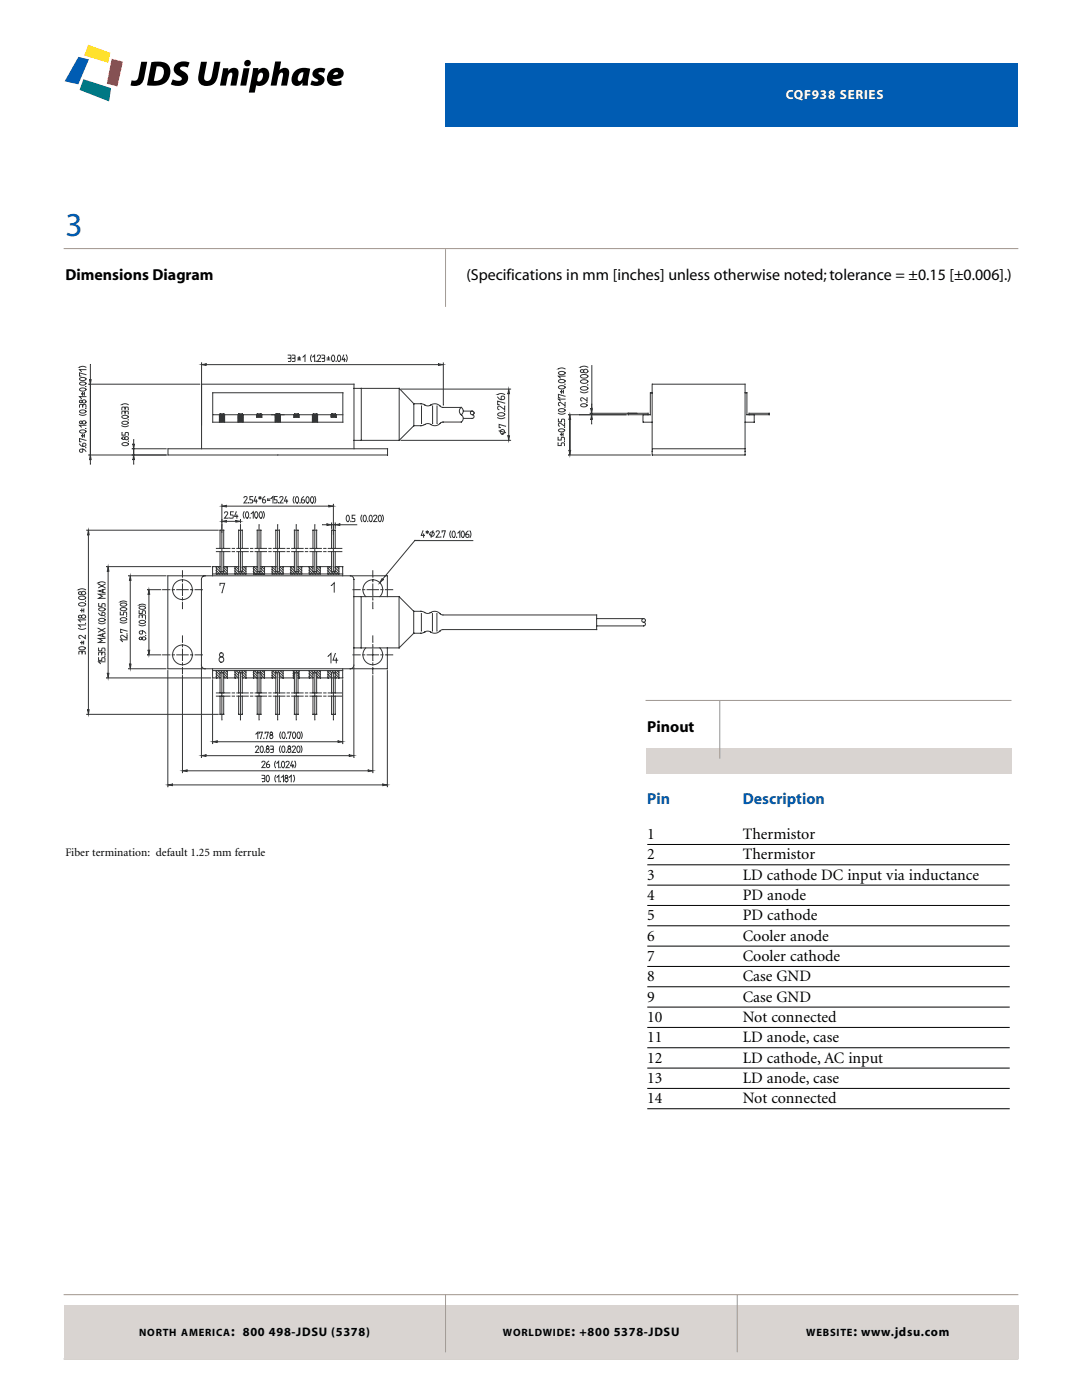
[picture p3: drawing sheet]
<svg xmlns="http://www.w3.org/2000/svg" width="216mm" height="279mm" viewBox="0 0 216 279" stroke-linecap="round" stroke-linejoin="round" font-family="sans-serif">
<path d="M12.7 263.3h190.5v5.1h-190.5z" fill="#d9d4d1"/>
<path d="M12.7 49.6h190.5M88.9 49.7v11.5M12.7 271.2h190.5M88.9 264.8v6.4" fill="none" stroke="#a0958d" stroke-width=".2"/>
<path d="M88.9 12.7h114.3v12.7h-114.3z" fill="#005cb3"/>
<path d="M17.6 8.9l4.4 1.6-.4 2-4.8-1.4z" fill="#ffdf1b"/>
<path d="M22.3 11.7l2.2 .6-1.1 5-2.1-.6z" fill="#ef3e42"/>
<path d="M15.6 11.3l2.1 .6-2.1 4.9-2.7-.6z" fill="#006bb6"/>
<path d="M16.6 15.8l5.5 1.8-.3 2.6-5.9-2.3z" fill="#008457"/>
<g fill="#000">
<path d="M28.2 12.3h1.2l-.6 3.1a1.92 1.92 0 0 1-2.8 1.6l.3-1 .3 .1a.82 .82 0 0 0 1-.8zM35.2 12.7a2.79 2.79 0 0 1 2.6-.2l-.3 1-.3-.1a1.05 1.05 0 0 0-1.3 .3l.4 .4a1.54 1.54 0 0 1 1.2 1.6 1.54 1.54 0 0 1-1.5 1.4h-1l-.9-.3 .4-1 .8 .3a.6 .6 0 0 0 .6 0 .6 .6 0 0 0 .3-.6l-.2-.2a1.51 1.51 0 0 1-1.2-1.1 1.51 1.51 0 0 1 .4-1.5zM40.1 12.3h1.2l-.5 2.7a.75 .75 0 0 0 .3 1.1 .75 .75 0 0 0 1-.5l.7-3.3h1.2a7.1 7.1 0 0 1-1.2 4.3 1.92 1.92 0 0 1-3.2-.5v-.9zM44.5 13.6h1.1l-.1 .5a1.2 1.2 0 0 1 2.1 0v.8l-.4 2.2h-1.2l.4-2.3-.3-.3a1.13 1.13 0 0 0-.7 1.1l-.3 1.5h-1.2zM54.9 12.3h1.2l-.3 1.7a1.09 1.09 0 0 1 1.5-.4 1.09 1.09 0 0 1 .3 1.5l-.3 2h-1.2l.4-2.1a.36 .36 0 0 0-.3-.5 1.08 1.08 0 0 0-.7 1.1l-.3 1.5h-1.2zM62.6 14a2.27 2.27 0 0 1 2.3-.3l-.3 .8-.9-.1-.2 .2 .2 .2a1.14 1.14 0 0 1 1.1 1.2 1.14 1.14 0 0 1-1.2 1.1h-.9l-.8-.2 .3-.9 .7 .3 .6-.1v-.2l-.4-.3a1.01 1.01 0 0 1-.5-1.7z"/>
<path d="M30.2 12.4a4 4 0 0 1 3.3 .5 2.74 2.74 0 0 1 0 3.1 2.74 2.74 0 0 1-2.8 1.1l-1.4-.1zM31.2 13.3l-.5 2.8a1.66 1.66 0 0 0 1.8-.7 1.66 1.66 0 0 0-.2-2z"/>
<path d="M48.6 13.6h1.2l-.7 3.5h-1.2zM48.7 12.6a.7 .7 0 0 1 1.4 0 .7 .7 0 0 1-1.4 0z"/>
<path d="M50.5 13.6h1.1l-.1 .5a1.21 1.21 0 0 1 1.4-.5 1.21 1.21 0 0 1 .8 1.3 1.96 1.96 0 0 1-2.6 2.1l-.3 1.5h-1.1zM51.7 14.8l-.4 1.3a.76 .76 0 0 0 .8 0 .76 .76 0 0 0 .3-.8l-.1-.7h-.4z"/>
<path d="M58.9 14.1a3.2 3.2 0 0 1 3-.4l-.5 3.4h-1.1l.1-.6a1.19 1.19 0 0 1-1.6 .5 1.19 1.19 0 0 1-.6-1.6l.4-.9zM59.8 14.7a.89 .89 0 0 0 0 1.5 .99 .99 0 0 0 .6-1l.2-.7h-.6z"/>
<path d="M65.8 14.2a1.69 1.69 0 0 1 2.7 .1 1.24 1.24 0 0 1-1.5 1.5h-.6a1.17 1.17 0 0 0 1.7 .2l.1 .9-.4 .1a1.73 1.73 0 0 1-2.6-1.3l.3-1.1zM66.7 14.6l-.2 .4 .7-.1 .2-.1v-.3a.56 .56 0 0 0-.7 .1z"/>
</g>
<path d="M14.3 68.7h146.2v90.6h-146.2z" fill="#fff"/>
<path d="M80 77.7h21.9M101.5 78.6v8.4M80 87.9h21.9" fill="none" stroke="#333536" stroke-width=".2"/>
<path d="M101.5 77.7l.2 .9h-.3z" fill="#333536"/>
<path d="M101.5 77.7l.2 .9h-.3z" fill="none" stroke="#333536" stroke-width=".2"/>
<path d="M101.4 87h.3l-.2 .9z" fill="#333536"/>
<g fill="none" stroke="#333536" stroke-width=".2">
<path d="M58.7 99.1a1.19 1.19 0 0 0 0 1.3M59.1 99.2l.1-.1a.74 .74 0 0 1 0 1.3l-.3-.6zM60.6 99.1a.79 .79 0 0 0-.2 1.3l.3-.1 .1-.4-.2-.1h-.5M61.2 99.2l.1-.1a.74 .74 0 0 1 0 1.3l-.3-.6zM62.1 99.2l.1-.1a.74 .74 0 0 1 0 1.3l-.2-.6zM62.8 99.1a1.21 1.21 0 0 1 0 1.3M99.6 86l1.3 .3M100.9 85.1l-1.3-.4v.6h.3M101.4 87h.3l-.2 .9zM44.3 100.6v5.7M45.2 101h20.4M59.9 100.3v.1"/>
<path d="M66.5 100.6v6M88.4 125.6h30.7M88.4 122.7h30.7"/>
<circle cx="100.3" cy="86.2" r=".45"/>
</g>
<path d="M44.3 101l.9-.1v.3z" fill="#333536"/>
<path d="M44.3 101l.9-.1v.3z" fill="none" stroke="#333536" stroke-width=".2"/>
<path d="M65.6 100.9l.9 .1-.9 .2z" fill="#333536"/>
<g fill="none" stroke="#333536" stroke-width=".2">
<path d="M48.7 99.3a.32 .32 0 0 1 .4-.2 .32 .32 0 0 1 .2 .5l-.6 .8h.6M50.4 99.1h-.5v.6h.3l.2 .2v.4l-.5 .1M51 99.1l-.3 .9h.6M51.1 99.7v.7M51.6 99.2l.5 .3M51.9 99.1v.5M52.1 99.2l-.5 .3M52.8 99.1a.79 .79 0 0 0-.2 1.3l.4-.2v-.3l-.2-.2h-.4M53.3 99.6h.5M53.3 99.9h.5M54.1 99.5l.4-.4v1.3M55.3 99.1h-.6v.6h.4l.2 .2-.1 .4-.5 .1"/>
<path d="M55.8 99.3a.32 .32 0 0 1 .5-.2 .32 .32 0 0 1 .1 .5l-.6 .8h.7M57.1 99.1l-.3 .9h.6M57.2 99.7v.7M40.9 114.9h29M42.4 114.5h26M43.2 113.4l.7 .7M43.2 113.9l.6 .6M43.2 114.4l.1 .1M43.4 113.1l.5 .5M43.9 114.1l.5 .4M44.4 114.1l.5 .4M44.6 113.3l.8 .7"/>
<path d="M44.6 113.8l.8 .7M45 113.1l.4 .4M46.9 113.5l1.1 1M46.9 114l.6 .5M46.9 114.5h.1M47 113.1l.6 .6M47.6 113.1h.1M48.1 114.1l.4 .4M48.4 113.4l.7 .7M48.4 113.9l.6 .6M48.6 113.1l.5 .5M49.6 100.3v.1"/>
<path d="M50.6 113.5l1 1M50.6 114.1l.5 .4M50.7 113.1l.6 .7M51.2 113.1l.1 .1M51.7 114.1l.4 .4M52.1 113.1h.7M52.1 113.5l.7 .7M52.1 114l.5 .5M52.2 113.1l.6 .6M52.7 113.1l.1 .1M54.3 113.1l.7 .8M54.3 113.6l.9 .9"/>
<path d="M54.3 114.2l.4 .3M54.8 113.1l.2 .2M55.3 114.1l.4 .4M55.6 100.3v.1M55.8 114.1l.4 .4M55.8 113.6l.7 .7M55.8 113.1l.7 .7M56.3 113.1l.2 .1M58 114.3l.3 .2M58 113.7l.8 .8M58 113.2l.7 .8M58.4 113.1l.3 .3"/>
<path d="M58.9 114.1l.4 .4M59.4 114.1l.4 .4M59.5 113.7l.7 .7M59.5 113.1l.7 .8M59.9 113.1l.3 .2M61.7 114.3l.2 .2M61.7 113.8l.7 .7M61.7 113.3l.7 .8M62 113.1l.4 .4M62.5 114.1l.4 .4M63 114.1l.5 .4M63.2 113.7l.7 .8"/>
<path d="M63.2 113.2l.7 .8M63.6 113.1l.3 .3M65.4 114.4l.1 .1M65.4 113.9l.6 .6M65.4 113.4l1.2 1.1M65.6 100.9l.9 .1-.9 .2zM65.6 113.1l.6 .5M66.1 113.1h.1M66.6 114.1l.5 .4M66.9 113.8l.7 .7M66.9 113.3l.7 .8M67.2 113.1l.4 .4"/>
<path d="M33.5 133.8v23.2M40.9 133.5h29M42.4 133.8h26M43.2 134l.7 .8M43.2 134.5l.7 .8M43.2 135.1l.2 .2M43.5 133.8l.4 .5M44 133.8l.5 .5M44.5 133.8l.9 .9M44.6 134.5l.8 .7M44.6 135l.4 .3M45.1 133.8l.3 .3"/>
<path d="M46.9 134.1l.7 .7M46.9 134.6l.6 .7M46.9 135.2l.1 .1M47.1 133.8l.5 .5M47.6 133.8l.5 .5M48.2 133.8l.9 1M48.4 134.5l.7 .8M48.4 135.1l.2 .2M48.7 133.8l.4 .4M50.6 134.2l.7 .7M50.6 134.7l.6 .6M50.6 135.2v.1"/>
<path d="M50.7 133.8l.6 .6M51.3 133.8l.4 .5M51.8 133.8l1 1.1M52.1 135.3h.7M52.1 134.6l.6 .7M52.1 135.2l.1 .1M52.3 133.8l.5 .5M54.3 134.3l.7 .7M54.3 134.8l.5 .5M54.3 133.8l.7 .7M54.9 133.8l.4 .5M55.4 133.8l1.1 1.1"/>
<path d="M55.8 135.3h.1M55.8 134.7l.5 .6M55.9 133.8l.6 .6M56.4 133.8l.1 .1M58.5 134.9l.2 .2M58.5 134.4l.2 .2M58.5 133.9l.4 .4M59 133.8l.4 .5M59.5 134.8l.2 .2M59.5 134.3l.2 .2M59.5 133.8l.2 .2M61.7 135l.3 .3"/>
<path d="M61.7 134.5l.7 .7M61.7 134l.7 .7M62.1 133.8l.4 .5M62.6 133.8l.4 .5M63.1 133.8l.8 .8M63.2 134.9l.3 .4M63.2 134.4l.7 .7M63.6 133.8l.3 .3M65.4 135.1l.2 .2M65.4 134.6l.7 .7M65.4 134.1l.8 .7M65.7 133.8l.5 .5"/>
<path d="M66.2 133.8l.5 .5M66.7 133.8l.9 .9M66.9 135l.3 .3M66.9 134.5l.7 .7M67.3 133.8l.3 .4M77.3 133.8v23.2M34.4 156.6h42"/>
</g>
<path d="M33.5 156.6l.9-.1v.3z" fill="#333536"/>
<path d="M33.5 156.6l.9-.1v.3z" fill="none" stroke="#333536" stroke-width=".2"/>
<path d="M76.4 156.5l.9 .1-.9 .2z" fill="#333536"/>
<path d="M36.4 134.8v19.4M74.4 134.8v19.4M37.3 153.8h36.2M52.3 154.7l.5 .1v.1v.4l-.1 .1 .1 .1v.5h-.5M52.3 155.4h.4M53.3 154.8l.1-.1a.74 .74 0 0 1 0 1.3l-.3-.5zM76.4 156.5l.9 .1-.9 .2z" fill="none" stroke="#333536" stroke-width=".2"/>
<path d="M36.4 153.8l.9-.1v.3z" fill="#333536"/>
<path d="M36.4 153.8l.9-.1v.3z" fill="none" stroke="#333536" stroke-width=".2"/>
<path d="M73.5 153.7l.9 .1-.9 .2z" fill="#333536"/>
<path d="M40.2 133.1v18.1M70.6 133.1v18.1M41.1 150.8h28.6M52.3 152.1a.32 .32 0 0 1 .4-.2 .32 .32 0 0 1 .1 .5l-.5 .8h.6M53.6 151.9a.79 .79 0 0 0-.2 1.3l.4-.1v-.5h-.6M73.5 153.7l.9 .1-.9 .2z" fill="none" stroke="#333536" stroke-width=".2"/>
<path d="M40.2 150.8l.9-.1v.3z" fill="#333536"/>
<path d="M40.2 150.8l.9-.1v.3z" fill="none" stroke="#333536" stroke-width=".2"/>
<path d="M69.7 150.7l.9 .1-.9 .2z" fill="#333536"/>
<g fill="none" stroke="#333536" stroke-width=".2">
<path d="M42.4 135.7v12.7M68.4 135.7v12.7M43.3 148h24.2M51 149.1a.32 .32 0 0 1 .4-.2 .32 .32 0 0 1 .2 .4l-.6 .9h.6M52.1 148.9h.1a.74 .74 0 0 1 0 1.3l-.3-.6zM52.8 150.1v.1M53.2 148.9h.4v.5h-.4zM54 148.9h.5v.2v.4h-.1l.1 .2v.4l-.5 .1M54 149.5h.4M69.7 150.7l.9 .1-.9 .2z"/>
<circle cx="53.4" cy="149.8" r=".36"/>
</g>
<path d="M42.4 148l.9-.1v.3z" fill="#333536"/>
<path d="M42.4 148l.9-.1v.3z" fill="none" stroke="#333536" stroke-width=".2"/>
<path d="M67.5 147.9l.9 .1-.9 .2z" fill="#333536"/>
<g fill="none" stroke="#333536" stroke-width=".2">
<path d="M21.2 113.1h20.9M21.6 114v20.4M33.5 114.9v18.6M21.2 135.3h20.9M36.4 126.9v1.3M36.4 128.6v.5M36.4 129.5v2.3M36.4 132.3v.4M36.4 133.2v1.3M40.2 132.7l.2 .6 .5 .2M51.1 146.5l.3-.4v1.3M51.7 146.4v-.3h.7l-.4 1.3"/>
<path d="M52.6 147.3v.1M52.9 146.4v-.3h.6l-.3 1.3M54 146.2h.3v.4h-.3zM54 147.4a.36 .36 0 0 1-.2-.5 .36 .36 0 0 1 .6-.1 .38 .38 0 0 1 0 .4 .38 .38 0 0 1-.4 .2h.1M67.5 147.9l.9 .1-.9 .2z"/>
</g>
<path d="M21.4 134.4h.3l-.1 .9z" fill="#333536"/>
<path d="M21.4 134.4h.3l-.1 .9z" fill="none" stroke="#333536" stroke-width=".2"/>
<path d="M21.6 113.1l.1 .9h-.3z" fill="#333536"/>
<g fill="none" stroke="#333536" stroke-width=".2">
<path d="M21.6 113.1l.1 .9h-.3zM25.6 114.9h7.5M26 115.8v16.8M19.7 130.7v-.4l.2-.1h.4v.1l.2-.1h.4l.1 .5M19.7 131.3v.5h.6v-.4l.2-.1h.4v.5M19.7 129.3v.6h.6v-.4l.2-.2 .4 .1v.5M19.7 125.4l1.2 .7M20.3 130.3v.4M20.5 126.5v.5M20.9 131h.1M20.9 132.1h-1.2l.3 .3M21 127.4h-1.3l.7 .4-.7 .4h1.2"/>
<path d="M21 126.4l-1.3 .4 1.2 .3M21 125.4l-1.3 .7M25.6 133.5h7.5"/>
</g>
<path d="M26 114.9l.1 .9h-.3z" fill="#333536"/>
<path d="M26 114.9l.1 .9h-.3z" fill="none" stroke="#333536" stroke-width=".2"/>
<path d="M25.8 132.6h.3l-.1 .9z" fill="#333536"/>
<g fill="none" stroke="#333536" stroke-width=".2">
<path d="M15.7 117.7a1.32 1.32 0 0 1 1.4 0M15.7 119.2l.8-.2 .6 .3a.8 .8 0 0 1-1.4 0zM15.7 118.2l.3-.1 .2 .1v.4l-.2 .1-.3-.1zM17 120h.1M19.7 116.6l1.3 .7M19.7 116.3a1.23 1.23 0 0 1 1.3 0M20.5 117.7v.5M21 118.6h-1.3l.7 .4-.7 .4h1.3M21 117.6l-1.3 .3 1.3 .4M21 116.6l-1.3 .7M29.4 117.7h2.7M29.7 118.6v11.2"/>
<path d="M32.4 117.7h1.5M34.4 117.7h.4M35.3 117.7h2.3M36.4 113.9v1.3M36.4 115.6v.5M36.4 116.5v2.3M36.4 119.3v.4M38 117.7h.5M38.4 117.7a1.97 1.97 0 0 0-2.9-1.8 1.97 1.97 0 0 0-.2 3.4 1.97 1.97 0 0 0 3.1-1.5v-.1M38.9 117.7h1.5M40.2 115.6v17.1M15.7 125.4a1.3 1.3 0 0 0 1.4 0"/>
<path d="M15.7 122.9l.3-.1 .2 .1v.4h-.5zM15.7 120.5l.8-.2 .6 .3a.8 .8 0 0 1-1.4 0zM16 121.8h.6M16.3 121.5v.6M16.7 121.5v.6M17 124.4h.1M17.1 124.7h-1.4l.4 .4M17.1 123.7h-1.4l.4 .4M19.7 124.3a1.2 1.2 0 0 0 1.3 0M19.7 122.4a.79 .79 0 0 0 1.3 .2l-.2-.3h-.4l-.1 .5M19.7 120.5v.5h.6v-.4l.2-.1h.4l.1 .5M19.7 123.6l.7-.2 .6 .3a.74 .74 0 0 1-1.3 0z"/>
<path d="M19.7 121.5l.7-.2 .6 .3a.74 .74 0 0 1-1.3 0zM20.9 123.1h.1M24 124.2a1.21 1.21 0 0 0 1.3 0M24 122.2v.5h.6l.1-.5h.1h.4l.1 .5M24 120.1a1.17 1.17 0 0 1 1.3 0M24 123.4l.7-.1 .6 .2a.73 .73 0 0 1-1.3 0zM24 121.4l.7-.1 .6 .2a.73 .73 0 0 1-1.3 0zM24 120.5l.7-.2 .6 .3a.73 .73 0 0 1-1.3 0zM25.2 123h.1M25.3 126.5h.1M25.4 127.7h-1.3l.3 .3M25.4 126.8v.6l-1-.6a.33 .33 0 0 0-.3 .2 .33 .33 0 0 0 .2 .4"/>
<path d="M25.4 126l-1.3-.4v.6h.2M25.8 132.6h.3l-.1 .9zM29.4 130.7h2.7M32.4 130.7h1.5M33.5 133.5h7.4M34.4 130.7h.4M35.3 130.7h2.3M36.4 120.2v1.3M38 130.7h.5M38.9 130.7h1.5M42.4 133.5v1.8h.8M43.2 135.3v-1.5h2.2v1.5"/>
<path d="M43.2 135.3h.7v-1h.7v1h.8M45.4 135.3h1.5M46.9 135.3v-1.5h2.2v1.5M46.9 135.3h.7v-1h.7v1h.8M49.1 135.3h1.5M50.6 133.8v1.5M50.6 135.3h.7M52.1 134.3v1h-.8M52.1 134.3h-.8v1"/>
<circle cx="16.7" cy="118.4" r=".39"/>
<circle cx="16.7" cy="123.1" r=".39"/>
</g>
<path d="M29.7 117.7l.2 .9h-.3z" fill="#333536"/>
<path d="M29.7 117.7l.2 .9h-.3z" fill="none" stroke="#333536" stroke-width=".2"/>
<path d="M29.6 129.8h.3l-.2 .9z" fill="#333536"/>
<g fill="none" stroke="#333536" stroke-width=".2">
<path d="M33.5 114.9h7.4a.71 .71 0 0 0-.7 .7M43.2 113.1v1.4h2.2v-1.4M43.2 113.1h-.8v1.8M43.2 113.1h.7M43.9 110.1v3M43.9 113.1v1h.7v-1M44.3 104.7v9.4M44.6 110.1v3M44.6 113.1h.8M45.4 113.1h1.5M46.9 113.1v1.4h2.2v-1.4M46.9 113.1h.7"/>
<path d="M47.6 110.1v3M47.6 113.1v1h.7l.1-1M48 104.7v9.4M48.4 110.1l-.1 3M48.4 113.1h.7M48.7 102.1a1.16 1.16 0 0 0 0 1.3M49.1 113.1h1.5M49.2 102.2l.1-.1a.74 .74 0 0 1 0 1.3l-.3-.5zM49.9 103.3v.1M50.2 102.5l.3-.4v1.3M50.6 113.1v1.4M50.6 113.1h.7"/>
<path d="M51 102.2l.1-.1a.74 .74 0 0 1 0 1.3l-.3-.5zM51.3 110.1v3M51.3 113.1v1h.8M51.7 104.7v9.4M51.9 102.2l.1-.1a.74 .74 0 0 1 0 1.3l-.3-.5zM52.1 110.1v3M52.1 113.1v1M52.6 102.1a1.18 1.18 0 0 1 0 1.3M69.9 114.9h7.4M70.4 117.7h1.5M72.1 119.1h7.5M72.2 102.8a1.16 1.16 0 0 0 0 1.3"/>
<path d="M72.3 117.7h.5M72.6 102.9l.1-.1a.74 .74 0 0 1 0 1.3l-.2-.6zM73.2 117.7h2.3M73.4 104v.1M73.8 102.9l.1-.1a.74 .74 0 0 1 0 1.3l-.3-.6zM74.6 103a.32 .32 0 0 1 .4-.2 .32 .32 0 0 1 .2 .5l-.6 .8h.6M75.7 102.9v-.1a.74 .74 0 0 1 0 1.3l-.2-.6zM76 117.7h.4M76.3 102.8a1.18 1.18 0 0 1 0 1.3M76.9 117.7h1.5M82.8 107.9l-6.4 7.7M27.8 124.7a1.18 1.18 0 0 0 1.2 0"/>
<path d="M27.8 123.3v-.5l.1-.1 .4 .1 .1 .1 .2-.2 .4 .1v.5M27.8 121.9v.5h.6v-.5h.2h.4v.5M27.8 120.8a1.17 1.17 0 0 1 1.2 0M27.8 124l.7-.2 .5 .3a.73 .73 0 0 1-1.2 0zM27.8 121.2l.7-.2 .5 .2a.73 .73 0 0 1-1.2 0zM27.8 127.2h.5v.4h-.5zM28.4 122.9v.4M28.4 125.9v.5a.33 .33 0 0 1-.5 0 .33 .33 0 0 1 .2-.5l.5 .1 .5 .4M28.9 123.5h.1M29 126.8h.1M29.6 129.8h.3l-.2 .9zM38.4 130.7a1.97 1.97 0 0 0-2.9-1.8 1.97 1.97 0 0 0-.2 3.4 1.97 1.97 0 0 0 3.1-1.5v-.1"/>
<path d="M52.8 133.8v1.5h1.5M54.3 135.3v-1.5h2.2v1.5M54.3 135.3h.7v-1h.8v1h.7M56.5 135.3h2M58.5 135.3h.2v-1h.8v1h2.2M58.5 135.3v-1.5h1.2v1.5M61.7 135.3v-1.5h2.2v1.5M61.7 135.3h.7v-1h.8v1h.7M63.9 135.3h1.5M65.4 135.3v-1.5h2.2v1.5M65.4 135.3h.8M66.2 135.3h.7"/>
<path d="M66.2 135.3v-1h.7v1M66.9 135.3h.7M68.4 133.5v1.8h-.8M70.4 130.7h1.5M70.6 132.7l-.2 .6-.5 .2h7.4M72.1 129.3h7.5M72.3 130.7h.5M73.2 130.7h2.3M74.4 126.9v1.3M74.4 128.6v.5M74.4 129.5v2.3M74.4 132.3v.4"/>
<path d="M74.4 133.2v1.3M76 130.7h.4M76.9 130.7h1.5M77.3 129.3v4.2M55 151.9a1.19 1.19 0 0 0 0 1.3M55 154.7a1.19 1.19 0 0 0 0 1.3M55.2 152.3l.4-.4v1.3M55.3 155.1l.4-.4v1.3M55.9 153.1v.1M55.9 155.9v.1M55.9 148.9a1.19 1.19 0 0 0 0 1.3M56 146.1a1.19 1.19 0 0 0 0 1.3"/>
<path d="M56.2 155.1l.4-.4v1.3M56.3 152l.1-.1a.74 .74 0 0 1 0 1.3l-.2-.5zM56.4 148.9h.1a.74 .74 0 0 1 0 1.3l-.3-.6zM56.4 146.1h.1a.74 .74 0 0 1 0 1.3l-.2-.6zM57 154.8h.3v.4h-.3zM57.1 152.2a.32 .32 0 0 1 .4-.3 .32 .32 0 0 1 .2 .5l-.6 .8h.6M57.1 150.1v.1M57.2 147.3v.1M57.5 146.4v-.3h.6l-.4 1.3M57.5 148.9h.4v.5h-.4zM57.8 155.1l.3-.4v1.3M58.3 151.9l-.3 .9h.6"/>
<path d="M58.3 149.1a.32 .32 0 0 1 .4-.2 .32 .32 0 0 1 .2 .4l-.6 .9h.7M58.4 152.6v.6M58.5 146.1h.1a.74 .74 0 0 1 0 1.3l-.2-.6zM58.6 154.7a1.18 1.18 0 0 1 0 1.3M58.8 151.9a1.21 1.21 0 0 1 0 1.3M59.4 148.9h.1a.74 .74 0 0 1 0 1.3l-.3-.6zM59.5 146.1a.74 .74 0 0 1 0 1.3l-.2-.6zM60.1 148.9a1.21 1.21 0 0 1 0 1.3M60.1 146.1a1.21 1.21 0 0 1 0 1.3"/>
<circle cx="28.7" cy="127.4" r=".36"/>
<circle cx="57.1" cy="155.7" r=".36"/>
<circle cx="57.7" cy="149.8" r=".36"/>
</g>
<path d="M76.2 115.5l.3 .2-.7 .6z" fill="#333536"/>
<g fill="none" stroke="#333536" stroke-width=".2">
<path d="M42.4 78.4h26M24.3 86.3v.6h.7v-.4l.2-.2 .4 .1v.5M24.4 87.3h.4v.3h-.4zM25.5 88h.1M25.6 88.6a.79 .79 0 0 0-1.3 .1 .8 .8 0 0 0 1.3-.1M25.6 87.5a.36 .36 0 0 1-.5 .2 .36 .36 0 0 1-.1-.5 .38 .38 0 0 1 .4 0 .38 .38 0 0 1 .2 .3M26.3 89.6h6.9M26.3 90.8h6.9M26.7 91.7v.9M26.7 89.6v1.2M26.7 87.7v1M33.5 89.6h43.8"/>
<path d="M33.5 90.8h21.9M42.4 84.3h26M42.5 82.8h25.9M51.2 83.3h1M51.2 82.8h1M54.3 113.1v1.4h2.2v-1.4M54.3 113.1h-1.5v1.4M54.3 113.1h.7M55 110.1v3M55 113.1v1h.8v-1M55.8 110.1v3M55.8 113.1h.7"/>
<path d="M56.5 113.1h1.5M58 113.1v1.4h2.2v-1.4M58 113.1h.7M58.7 110.1v3M58.7 113.1v1h.8v-1M59.1 104.7v9.4M59.5 110.1v3M59.5 113.1h.7M60.2 113.1h1.5M61.7 113.1v1.4h2.2v-1.4M61.7 113.1h.7M62.5 110.1l-.1 3"/>
<path d="M62.5 113.1l-.1 1h.8v-1M62.8 104.7v9.4M63.2 110.1v3M63.2 113.1h.7M63.9 113.1h1.5M65.4 113.1v1.4h2.2v-1.4M65.4 113.1h.8M66.2 110.1v3M66.2 113.1v1h.7v-1M66.5 104.7v9.4M66.9 110.1v3M66.9 113.1h.7"/>
<path d="M67.6 113.1h.8v1.8M69.9 114.9l.5 .2 .2 .5M70.6 119.1h1.5v10.2h-1.5M70.6 115.6v17.1M73 119.1a1.97 1.97 0 0 1 0-2.8 1.97 1.97 0 0 1 2.8 0 1.97 1.97 0 0 1 0 2.8M74.4 113.9v1.3M74.4 115.6v.5M74.4 116.5v2.3M74.4 119.3v.4M76.2 115.5l.3 .2-.7 .6zM77.3 114.9v4.2M82.8 107.9h.9"/>
<path d="M84.4 105.9l-.3 .9h.6M84.5 106.6v.6M85 106.1l.5 .2M85.3 105.9v.6M85.5 106.1l-.5 .2M86.4 105.9l-.4 1.3M87 106.2a.32 .32 0 0 1 .5-.3 .32 .32 0 0 1 .1 .5l-.6 .8h.7M87.9 107.1v.1M88.2 106.2v-.3h.7l-.4 1.3M89.9 106a1.16 1.16 0 0 0 0 1.3M90.4 106h.1a.74 .74 0 0 1 0 1.3l-.3-.6zM91.1 107.2v.1"/>
<path d="M91.4 106.4l.4-.4v1.3M92.2 106h.1a.74 .74 0 0 1 0 1.3l-.3-.6zM93.4 106a.79 .79 0 0 0-.2 1.3l.3-.2 .1-.3-.2-.2h-.5M93.8 106a1.21 1.21 0 0 1 0 1.3M73 129.3a1.97 1.97 0 0 0 0 2.8 1.97 1.97 0 0 0 2.8 0 1.97 1.97 0 0 0 0-2.8M74.4 120.2v1.3M82.6 122v4.4M82.6 126.4h1.4M82.6 122h1.4M82.6 122l-3-2.9v10.2l3-2.9M83.9 122h.2a2.05 2.05 0 0 0 1.8 .3v-.1a1.44 1.44 0 0 1 1.9 .3M84.1 122.4v3.5"/>
<path d="M86.3 122.4v3.5M87.2 122.4v3.5M87.8 122.4l.6 .3M87.8 125.9a1.69 1.69 0 0 1-2.3 .1l-1.6 .4M88.4 125.6l-.6 .3"/>
<circle cx="86.2" cy="106.6" r=".45"/>
</g>
<path d="M26.5 88.7h.3l-.1 .9z" fill="#333536"/>
<path d="M26.5 88.7h.3l-.1 .9z" fill="none" stroke="#333536" stroke-width=".2"/>
<path d="M26.7 90.8l.1 .9h-.3z" fill="#333536"/>
<g fill="none" stroke="#333536" stroke-width=".2">
<path d="M40.2 76.7v12.9M42.5 78.4l-.1 5.9M68.4 78.4v5.9M70.6 76.7v12.9M70.6 77.5h9.1M72.1 77.5v10.4M79.7 77.5v10.4M79.7 77.5l2.9 3.1M99.3 79.2a.86 .86 0 0 0 1.4 .3l-.1-.4h-.5l-.1 .6M99.3 78.7a1.32 1.32 0 0 1 1.4 0M111.4 73.6a1.23 1.23 0 0 1 1.4 0M111.5 77.1l.7-.1 .6 .2a.76 .76 0 0 1-1.4 0z"/>
<path d="M111.5 75.9l.7-.2 .6 .3a.76 .76 0 0 1-1.4 0zM111.5 74.3l.7-.2 .6 .3a.76 .76 0 0 1-1.4 0zM111.8 78.2h.5M112 77.9v.6M112.4 77.9v.6M112.7 76.7h.1M112.8 79.7h-1.4l.4 .3M112.8 75.1h-1.4l.4 .3M112.8 79.1l-1.4-.4v.7h.3M24.3 85a1.19 1.19 0 0 0 1.3 0M24.3 82.6v-.4l.2-.1h.4l.1 .1 .1-.1h.4l.1 .5M24.3 81.8v-.4l.2-.2 .4 .1 .1 .1 .1-.2 .4 .1 .1 .5"/>
<path d="M24.3 80.8a1.18 1.18 0 0 1 1.3 0M24.4 84.2l.6-.1 .6 .2a.74 .74 0 0 1-1.3 0zM24.4 83.1l.6-.2 .6 .3a.74 .74 0 0 1-1.3 0zM25 82.2v.4M25 81.4v.4M25.5 83.8h.1M26.7 90.8l.1 .9h-.3zM33.5 89.6v1.2M43.8 84.3v-1.5h1v1.5M44.7 82.6v.2M44.7 82.6h-.8v.2M47.5 84.3v-1.5h1v1.5"/>
<path d="M47.6 82.8v-.2h.8v.2M51.2 82.8v.5M51.3 82.8v-.2h.8v.2M52.2 82.8v.5M54.2 82.8h1M54.9 84.3v-1.5h1.1v1.5M55.1 82.8l-.1-.2h.8v.2M55.7 82.8h1M58.6 82.8h1.1v.5h-1.1M58.6 82.8v.5M58.8 82.8v-.2h.7v.2M62.3 84.3v-1.5h1.1v1.5"/>
<path d="M63.2 82.6h-.7v.2M63.2 82.6v.2M66.1 82.8h1v.5h-1zM66.2 82.8v-.2h.7v.2M70.6 87.9h9.1M77.3 89.6v1.2h-21.9M82.6 84.9l-2.9 3M84 80.6h.3a1.57 1.57 0 0 0 1.7 .2 1.43 1.43 0 0 1 1.8 .3M84 80.6h-1.4v4.4h1.4M84.1 81v3.5M86.3 81v3.5M87.2 81v3.5"/>
<path d="M87.8 81l.6 .3M87.9 84.5a1.69 1.69 0 0 1-2.4 0l-1.6 .5M88.4 81.3h3.6M92 81.3a.88 .88 0 0 0 0 1.5M92 81.3a.88 .88 0 0 1 0 1.5M92 82.8a.89 .89 0 0 1 0 1.4h-3.6l-.6 .3M92.4 82h1.8M94.2 82.8a.36 .36 0 0 1 .4 .3 .36 .36 0 0 1-.4 .4h-1.8M99.3 83.4a1.33 1.33 0 0 0 1.4 0M99.3 82.6l.8-.2 .6 .3a.8 .8 0 0 1-1.4 0zM100.6 82.1h.1M100.7 81.1v.7l-1-.7a.36 .36 0 0 0-.4 .3 .36 .36 0 0 0 .3 .4"/>
<path d="M100.7 80.5l-1.4-.5v.8h.3M111.4 82.5a1.24 1.24 0 0 0 1.4 0M111.5 81.7l.7-.2 .6 .3a.76 .76 0 0 1-1.4 0zM112.7 81.3h.1M112.8 80.3v.7l-1-.7a.34 .34 0 0 0-.4 .3 .34 .34 0 0 0 .3 .4M113.4 90.8h16.4M113.4 82.8h11.5M113.7 83.7v6.2M119.1 122.7v2.9M119.1 123.5h9.3M128.4 124.2a.36 .36 0 0 1 .4 .4 .36 .36 0 0 1-.4 .3h-9.3"/>
<circle cx="94.2" cy="82.4" r=".37"/>
<circle cx="128.4" cy="123.8" r=".37"/>
</g>
<path d="M113.6 89.9h.3l-.2 .9z" fill="#333536"/>
<path d="M113.6 89.9h.3l-.2 .9z" fill="none" stroke="#333536" stroke-width=".2"/>
<path d="M113.7 82.8l.2 .9h-.3z" fill="#333536"/>
<path d="M117.1 79.4v.6l-.9-.6a.33 .33 0 0 0-.4 .3 .33 .33 0 0 0 .3 .3M113.7 82.8l.2 .9h-.3zM115.6 82.8h9.3M115.9 80.8l.7-.2 .5 .2a.74 .74 0 0 1-1.2 0zM117.1 80.3h.1M117.7 82.5h9.3M118.1 83.7v.9M118.1 80.6v1M118.1 82.5v.3M125.3 82.5h4M125.3 82.8h4" fill="none" stroke="#333536" stroke-width=".2"/>
<path d="M118.1 82.8l.1 .9h-.3z" fill="#333536"/>
<path d="M118.1 82.8l.1 .9h-.3z" fill="none" stroke="#333536" stroke-width=".2"/>
<path d="M117.9 81.6h.3l-.1 .9z" fill="#333536"/>
<g fill="none" stroke="#333536" stroke-width=".2">
<path d="M115.8 78.2a1.37 1.37 0 0 0 1.5 0M115.8 73.3a1.36 1.36 0 0 1 1.5 0M115.9 77.3l.8-.2 .6 .4a.84 .84 0 0 1-1.5 0zM115.9 76l.8-.2 .6 .3a.84 .84 0 0 1-1.5 0zM115.9 74.9l.8-.2 .6 .3a.84 .84 0 0 1-1.5 0zM115.9 73.8l.2-.1 .3 .1v.5l-.3 .1-.2-.1zM117.2 76.8h.1M130.1 76.7v14.1h18.6v-14.1M130.1 78.4h-.3v4.4h-1.5v1.5h1.8M148.7 78.4h.3v4.4h1.5v1.5h-1.8M111.4 88.4v.5h.6v-.3l.2-.2h.4v.5M111.4 87.3v.5h.6v-.3l.2-.2h.4v.5"/>
<path d="M111.4 83.6v.6h.6v-.4l.2-.2 .4 .1 .1 .5M111.7 86.7h.6M112 86.5v.5M112.4 86.5v.5M112.6 88.1h.1M112.6 85.3h.1M112.7 85.8a.76 .76 0 0 0-1.3 .1 .77 .77 0 0 0 1.3-.1M112.7 84.4v.7l-1-.7a.32 .32 0 0 0-.3 .3 .32 .32 0 0 0 .2 .4M117.9 81.6h.3l-.1 .9zM129.3 82.5v.3M130.1 89.6h18.6M149.5 82.5v.3"/>
<path d="M17.3 105.8h26.2M17.6 106.7v34.9M43.2 109.4h2.7M43.2 110.1h2.7M43.9 109.4v-3.6h.7v3.6M46.3 109.4h.5M46.3 110.1h.5M47.2 109.4h2.3M47.2 110.1h2.3M47.6 109.4v-3.6h.8l-.1 3.6M50 109.4h.4M50 110.1h.4"/>
<path d="M50.9 109.4h2.3M50.9 110.1h2.3M51.3 109.4v-3.6h.8v3.6M53.6 109.4h.5M53.6 110.1h.5M54.5 109.4h2.3M54.5 110.1h2.3M55 109.4v-3.6h.8v3.6M57.3 109.4h.5M57.3 110.1h.5M58.2 109.4h2.3M58.2 110.1h2.3"/>
<path d="M58.7 109.4v-3.6h.8v3.6M60.9 109.4h.5M60.9 110.1h.5M61.9 109.4h2.2M61.9 110.1h2.2M62.4 109.4v-3.6h.8v3.6M64.6 109.4h.4M64.6 110.1h.4M65.5 109.4h2.7M65.5 110.1h2.7M66.2 109.4v-3.6h.7v3.6M43.2 138.9h2.7"/>
<path d="M43.2 138.3h2.7M43.9 138.9v3.7h.7v-3.7M43.9 135.3v3M44.3 134.3v9.4M44.6 135.3v3M46.3 138.9h.5M46.3 138.3h.5M47.2 138.9h2.3M47.2 138.3h2.3M47.6 138.9v3.7h.8l-.1-3.7M47.6 135.3v3M48 134.3v9.4"/>
<path d="M48.3 135.3l.1 3M50 138.9h.4M50 138.3h.4M50.9 138.9h2.3M50.9 138.3h2.3M51.3 138.9v3.7h.8v-3.7M51.3 135.3v3M51.7 134.3v9.4M52.1 135.3v3M53.6 138.9h.5M53.6 138.3h.5M54.5 138.9h2.3"/>
<path d="M54.5 138.3h2.3M55 138.9v3.7h.8v-3.7M55 135.3v3M55.8 135.3v3M57.3 138.9h.5M57.3 138.3h.5M58.2 138.9h2.3M58.2 138.3h2.3M58.7 138.9v3.7h.8v-3.7M58.7 135.3v3M59.1 134.3v9.4M59.5 135.3v3"/>
<path d="M60.9 138.9h.5M60.9 138.3h.5M61.9 138.9h2.2M61.9 138.3h2.2M62.4 138.9v3.7h.8v-3.7M62.4 135.3l.1 3M62.8 134.3v9.4M63.2 135.3v3M64.6 138.9h.4M64.6 138.3h.4M65.5 138.9h2.7M65.5 138.3h2.7"/>
<path d="M66.2 138.9v3.7h.7v-3.7M66.2 135.3v3M66.5 134.3v9.4M66.9 135.3v3M17.3 142.6h26.2"/>
<circle cx="116.9" cy="74.1" r=".41"/>
</g>
<path d="M17.6 105.8l.2 .9h-.3z" fill="#333536"/>
<path d="M17.6 105.8l.2 .9h-.3z" fill="none" stroke="#333536" stroke-width=".2"/>
<path d="M17.5 141.6h.3l-.2 1z" fill="#333536"/>
<g fill="none" stroke="#333536" stroke-width=".2">
<path d="M125.3 82.5v.3M149.5 82.5h4v.3h-4M55.4 104.7v9.4M64.3 104.7h.9M66.2 104.7h.7M66.2 104.4v1M66.9 104.4v1M67.8 104.7h3.4M15.7 130.5l.1-.5h.1h.4l.1 .2 .2-.2h.4v.5M15.8 129.2l.7-.1 .5 .2a.74 .74 0 0 1-1.3 0zM16.1 128.2h.5M16.3 128v.5"/>
<path d="M16.4 130.2v.3M16.7 128v.5M17 126.8v.6l-.9-.6a.33 .33 0 0 0-.4 .3 .33 .33 0 0 0 .3 .3M55.4 134.3v9.4M17.5 141.6h.3l-.2 1z"/>
</g>
<path d="M65.2 104.6l1 .1-1 .2z" fill="#333536"/>
<path d="M65.2 104.6l1 .1-1 .2z" fill="none" stroke="#333536" stroke-width=".2"/>
<path d="M66.9 104.7l.9-.1v.3z" fill="#333536"/>
<path d="M44.3 103.7v.6M45.2 104h1.9M48 103.7v.6M66.9 104.7l.9-.1v.3zM69.3 102.9l.1-.1a.74 .74 0 0 1 0 1.3l-.3-.6zM70 104v.1M70.8 102.8h-.5v.7h.5v.1v.5h-.5" fill="none" stroke="#333536" stroke-width=".2"/>
<path d="M47.1 103.9l.9 .1-.9 .2z" fill="#333536"/>
<path d="M47.1 103.9l.9 .1-.9 .2z" fill="none" stroke="#333536" stroke-width=".2"/>
<path d="M44.3 104l.9-.1v.3z" fill="#333536"/>
<g fill="none" stroke="#333536" stroke-width=".2">
<path d="M40.2 72.4v12.4M41.1 72.8h46.4M43.9 82.8l-.1 .1M44.2 82.8l-.4 .4M44.4 82.8l-.6 .6M44.7 82.8l-.9 .9M44.8 82.9l-1 1M44.8 83.2l-1 1M44.8 83.4l-.8 .9M44.8 83.7l-.6 .6M44.8 83.9l-.3 .4M44.8 84.2l-.1 .1"/>
<path d="M47.5 82.8h.1M47.8 82.8l-.3 .3M48 82.8l-.5 .5M48.3 82.8l-.8 .8M48.5 82.8l-1 1M48.5 83.1l-1 1M48.5 83.3l-.9 1M48.5 83.6l-.7 .7M48.5 83.8l-.4 .5M48.5 84.1l-.1 .2M51.4 82.8l-.2 .2M51.7 82.8l-.5 .4"/>
<path d="M51.9 82.8l-.5 .5M52.2 82.8l-.5 .5M52.2 83l-.3 .3M52.2 83.2v.1M55 82.8l-.1 .1M55.3 82.8l-.4 .3M55.5 82.8l-.6 .6M55.8 82.8l-.9 .8M56 82.9l-1.1 1M56 83.1l-1.1 1.1M56 83.4l-.9 .9M56 83.6l-.7 .7"/>
<path d="M56 83.9l-.4 .4M56 84.2l-.2 .1M58.9 82.8l-.3 .2M59.1 82.8l-.5 .5M59.4 82.8l-.5 .5M59.7 82.8l-.6 .5M59.7 83l-.3 .3M62.5 82.8l-.2 .1M62.8 82.8l-.5 .4M63 82.8l-.7 .6M63.3 82.8l-1 .9M63.4 82.9l-1.1 1.1"/>
<path d="M63.4 83.2l-1.1 1M63.4 83.4l-.8 .9M63.4 83.7l-.6 .6M63.4 84l-.3 .3M63.4 84.2l-.1 .1M66.1 82.8h.1M66.4 82.8l-.3 .3M66.6 82.8l-.5 .5M66.9 82.8l-.5 .5M67.1 82.8l-.5 .5M67.1 83.1l-.2 .2M44.3 104l.9-.1v.3z"/>
<path d="M44.8 102.4a.32 .32 0 0 1 .4-.3 .32 .32 0 0 1 .2 .5l-.6 .8h.6M45.7 103.3v.1M46.5 102.1h-.5v.7h.4l.1 .2v.4h-.5M47.1 102.1l-.3 1h.7M47.3 102.8v.6"/>
</g>
<path d="M87.5 72.6l.9 .2-.9 .1z" fill="#333536"/>
<path d="M87.5 72.6l.9 .2-.9 .1z" fill="none" stroke="#333536" stroke-width=".2"/>
<path d="M40.2 72.8l.9-.2v.3z" fill="#333536"/>
<g fill="none" stroke="#333536" stroke-width=".2">
<path d="M17.7 76.7h22.2M18 72.7v18.6M18 76.7v14.1M40.2 72.8l.9-.2v.3zM40.2 76.7h30.4M57.5 70.9h.4l.2 .1-.1 .5h-.1l.2 .2-.1 .4h-.5M57.5 71.5h.4M58.3 70.9h.4l.2 .1-.1 .5h-.1l.2 .2-.1 .4h-.5M58.3 71.5h.4M59.4 71.8h.6M59.4 71.5h.6M59.7 71.2v.5"/>
<path d="M60.5 71.2l.4-.3v1.2M62.1 70.9a1.19 1.19 0 0 0 0 1.2M62.4 71.2l.4-.3v1.2M63.1 72.1h.1M63.3 71.1a.32 .32 0 0 1 .5-.2 .32 .32 0 0 1 .1 .4l-.6 .8h.7M64.2 70.9h.4l.2 .1-.1 .5h-.1l.2 .2-.1 .4h-.5M64.2 71.5h.4M65.3 71.8h.5M65.3 71.5h.5M65.5 71.2v.5M66.3 70.9h.1a.74 .74 0 0 1 0 1.2l-.3-.5zM67.1 72.1h.1"/>
<path d="M67.5 70.9h.1a.74 .74 0 0 1 0 1.2l-.3-.5zM68.6 70.9l-.4 .9h.7M68.7 71.5v.6M69.1 70.9a1.18 1.18 0 0 1 0 1.2M130.1 76.7h18.6M17.7 90.8h15.5M18 91.7v.9"/>
</g>
<path d="M18 90.8l.2 .9h-.3z" fill="#333536"/>
<path d="M18 90.8l.2 .9h-.3z" fill="none" stroke="#333536" stroke-width=".2"/>
<path d="M17.9 75.8h.3l-.2 .9z" fill="#333536"/>
<g fill="none" stroke="#333536" stroke-width=".2">
<path d="M15.9 73.3a1.18 1.18 0 0 1 1.2 0M15.9 79.9h.5v.4h-.5zM15.9 77.6l.7-.2 .5 .3a.74 .74 0 0 1-1.2 0zM15.9 76.4l.7-.2 .5 .3a.73 .73 0 0 1-1.2 0zM15.9 75.5l.7-.2 .5 .3a.74 .74 0 0 1-1.2 0zM16.2 78.6h.5M16.5 78.3v.6M16.8 78.3v.6M17.1 77.1h.1M17.1 79.2h-1.2l.3 .3M17.1 73.8h-1.2l.3 .3M17.2 74.8l-1.3-.4v.6h.2"/>
<path d="M17.9 75.8h.3l-.2 .9zM88.5 72.4v8.4M118.1 73v8.4M15.9 88.6a.79 .79 0 0 0 1.2 .2l-.1-.3h-.4l-.1 .6M15.9 82.7a1.19 1.19 0 0 0 1.3 0M15.9 81.3v-.4l.2-.2 .4 .1v.1l.2-.2 .4 .1 .1 .5M15.9 86l.7-.2 .5 .3a.74 .74 0 0 1-1.2 0zM15.9 84.1h.5v.4h-.5zM15.9 82l.7-.2 .5 .3a.74 .74 0 0 1-1.2 0zM16.2 87h.5M16.5 86.7v.6M16.5 89.6v.5a.33 .33 0 0 1-.6 .1 .33 .33 0 0 1 .2-.6l.6 .1 .4 .4"/>
<path d="M16.5 80.9v.4M16.8 86.7v.6M17.1 89.4h.1M17.1 85.5h.1M17.1 81.5h.1M17.1 84.9h-1.2l.3 .3M17.2 87.9l-1.3-.4v.7h.2M43.9 116.8v-.4h.9l-.5 1.9M66.2 116.8l.5-.5v1.9M82.8 107.9h11.5M43.9 130.4h.5l.2 .3-.2 .3h-.5l-.1-.3zM65.5 130.9l.5-.5v1.9"/>
<path d="M66.9 130.4l-.5 1.3h1M67.1 131.3v1"/>
<circle cx="16.8" cy="80.1" r=".36"/>
<circle cx="16.8" cy="84.3" r=".36"/>
<circle cx="44.2" cy="131.6" r=".52"/>
</g>
<path d="M128.8 149.3h73v5.1h-73z" fill="#d9d4d1"/>
<path d="M128.8 139.8h73M143.6 139.9v11.5" fill="none" stroke="#a0958d" stroke-width=".2"/>
<g fill="none" stroke="#000" stroke-width=".2">
<path d="M129.2 168.5h72.3M129.2 172.6h72.3M129.2 176.6h72.3M129.2 180.7h72.3M129.2 184.8h72.3M129.2 188.8h72.3M129.2 192.9h72.3M129.2 196.9h72.3M129.2 201h72.3M129.2 205h72.3M129.2 209.1h72.3M129.2 213.2h72.3"/>
<path d="M129.2 217.2h72.3M129.2 221.3h72.3"/>
</g>
<path d="M12.7 260.5h190.5v10.6h-190.5z" fill="#d9d4d1"/>
<path d="M12.7 258.4h190.5M88.9 258.4v11.5M147.1 258.4v11.5" fill="none" stroke="#a0958d" stroke-width=".2"/>
<path d="M12.7 169h53.8v8h-53.8z" fill="#fff"/>
<text font-size="6.7" fill="#005cb3" x="13.1" y="47">3</text>
<g font-size="3.2">
<text x="13.1" y="55.9">Dimensions Diagram</text>
<text x="93.1" y="55.9">(Specifications in mm [inches] unless otherwise noted; tolerance = ±0.15 [±0.006].)</text>
<text x="129.2" y="146.1">Pinout</text>
<text x="129.2" y="167.5">1</text>
<text x="148.2" y="167.5">Thermistor</text>
<text x="129.2" y="171.5">2</text>
<text x="148.2" y="171.5">Thermistor</text>
<text x="129.2" y="175.6">3</text>
<text x="129.2" y="179.6">4</text>
<text x="148.2" y="175.6">LD cathode DC input via inductance</text>
<text x="148.2" y="179.6">PD anode</text>
<text x="129.2" y="183.7">5</text>
<text x="148.2" y="183.7">PD cathode</text>
<text x="129.2" y="187.7">6</text>
<text x="129.2" y="191.8">7</text>
<text x="148.2" y="191.8">Cooler cathode</text>
<text x="148.2" y="187.7">Cooler anode</text>
<text x="129.2" y="195.9">8</text>
<text x="148.2" y="195.9">Case GND</text>
<text x="129.2" y="199.9">9</text>
<text x="129.2" y="204">10</text>
<text x="148.2" y="199.9">Case GND</text>
<text x="148.2" y="204">Not connected</text>
<text x="129.2" y="208">11</text>
<text x="148.2" y="208">LD anode, case</text>
<text x="129.2" y="212.1">12</text>
<text x="148.2" y="212.1">LD cathode, AC input</text>
<text x="129.2" y="216.1">13</text>
<text x="129.2" y="220.2">14</text>
<text x="148.2" y="216.1">LD anode, case</text>
<text x="148.2" y="220.2">Not connected</text>
</g>
<g font-size="3.2" fill="#005cb3">
<text x="129.2" y="160.5">Pin</text>
<text x="148.2" y="160.5">Description</text>
</g>
<g font-size="2.8">
<text x="46.1" y="266.5">:</text>
<text x="114" y="266.5">:</text>
<text x="170.3" y="266.5">:</text>
</g>
<text font-size="2.6" fill="#fff" x="156.8" y="19.7">CQF938 SERIES</text>
<g font-size="2.5">
<text x="48.5" y="266.5">800 498-JDSU (5378)</text>
<text x="115.6" y="266.5">+800 5378-JDSU</text>
<text x="171.8" y="266.5">www.jdsu.com</text>
</g>
<text font-size="2.3" x="13.1" y="170.9">Fiber termination: default 1.25 mm ferrule</text>
<g font-size="2.1">
<text x="27.8" y="266.5">NORTH AMERICA</text>
<text x="100.3" y="266.5">WORLDWIDE</text>
<text x="160.9" y="266.5">WEBSITE</text>
</g>
</svg>
